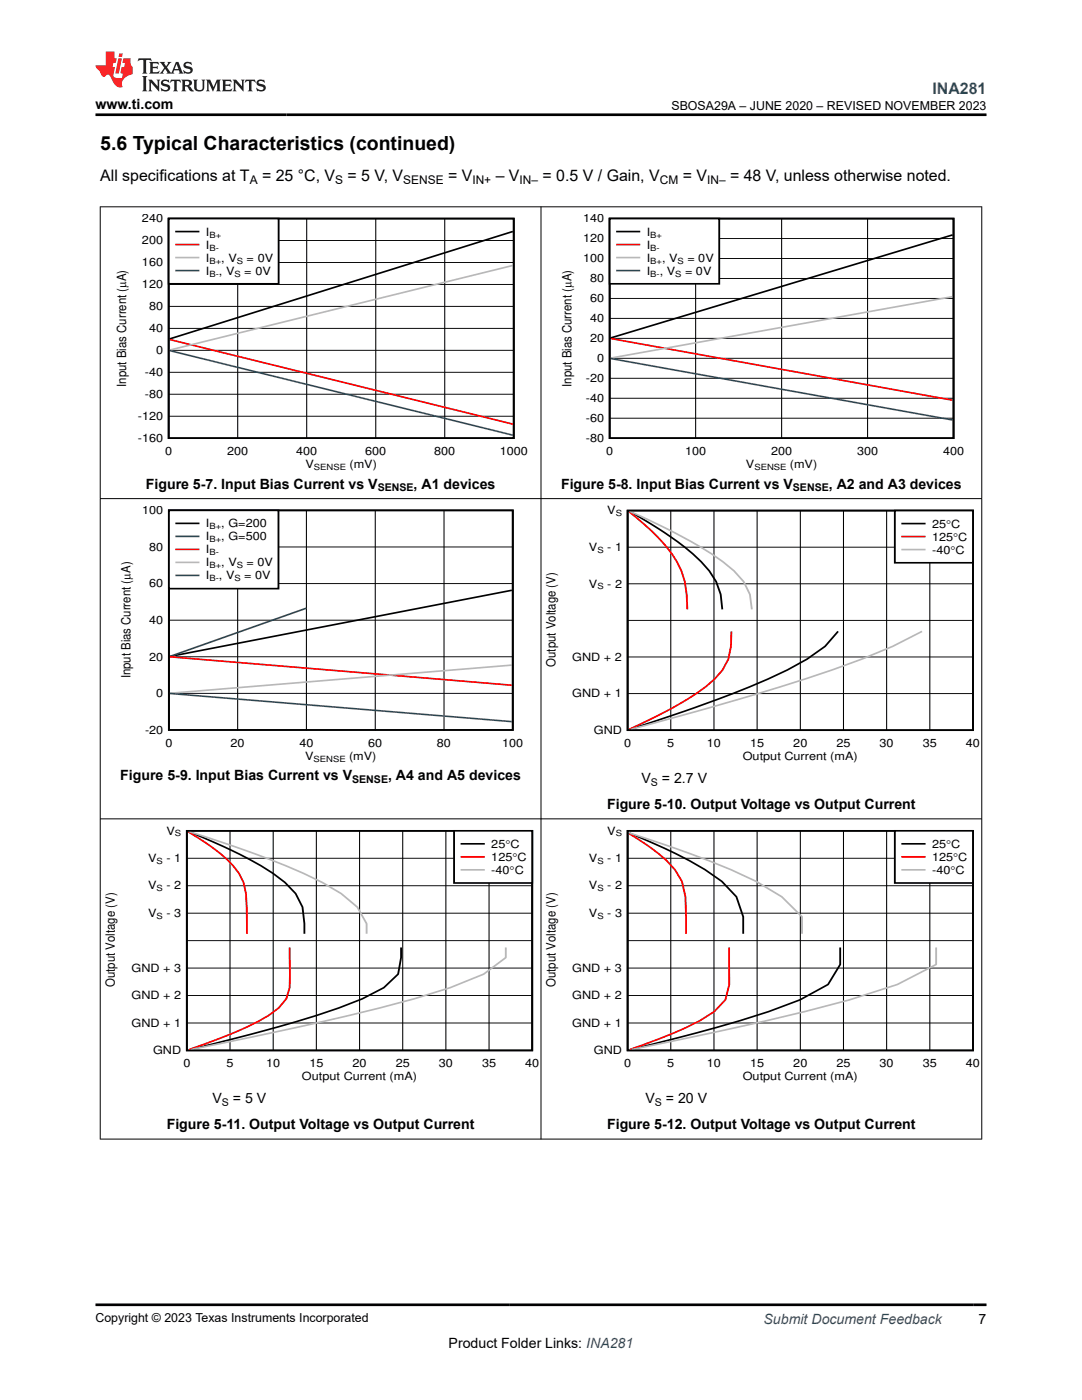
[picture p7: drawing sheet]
<svg xmlns="http://www.w3.org/2000/svg" width="216mm" height="279mm" viewBox="0 0 216 279" stroke-linecap="round" stroke-linejoin="round" font-family="sans-serif">
<path d="M33.7 43.6h68.8v43.8h-68.8zM102.3 46.2l-68.5 21.4" fill="none" stroke="#000" stroke-width=".35"/>
<g fill="none" stroke="#000" stroke-width=".2">
<path d="M33.7 56.8h68.8M33.7 52.4h68.8M33.7 48h68.8M47.4 43.6v43.9M61.2 43.6v43.9M75 43.6v43.9M88.7 43.6v43.9M33.7 78.7h68.8M33.7 74.3h68.8M33.7 69.9h68.8M33.7 65.5h68.8M33.7 61.1h68.8"/>
<path d="M33.7 83.1h68.8"/>
</g>
<path d="M33.8 67.8l68.5 16.8" fill="none" stroke="#f00" stroke-width=".35"/>
<path d="M102.3 53l-68.5 16.9" fill="none" stroke="#b8b8b8" stroke-width=".35"/>
<path d="M33.8 70l68.5 16.8" fill="none" stroke="#295c75" stroke-width=".35"/>
<path d="M33.7 43.6h21.9v13h-21.9z" fill-rule="evenodd" fill="#fff"/>
<path d="M33.7 43.6h21.9v13h-21.9zM35.1 46.2h4.5M121.7 43.6h68.6v43.8h-68.6zM190.1 46.9l-68.3 20.6" fill="none" stroke="#000" stroke-width=".35"/>
<path d="M35.1 48.8h4.5M121.8 67.6l68.3 12.3" fill="none" stroke="#f00" stroke-width=".35"/>
<path d="M35.1 51.4h4.5M190.1 59.2l-68.3 12.3" fill="none" stroke="#b8b8b8" stroke-width=".35"/>
<path d="M35.1 54h4.5M121.8 71.5l68.3 12.3" fill="none" stroke="#295c75" stroke-width=".35"/>
<g fill="none" stroke="#000" stroke-width=".2">
<path d="M121.7 59.6h68.6M121.7 55.6h68.6M121.7 51.6h68.6M121.7 47.6h68.6M138.8 43.6v43.9M156 43.6v43.9M173.1 43.6v43.9M121.7 79.5h68.6M121.7 75.5h68.6M121.7 71.5h68.6M121.7 67.5h68.6M121.7 63.5h68.6"/>
<path d="M121.7 83.5h68.6"/>
</g>
<path d="M121.7 43.6h21.8v13h-21.8z" fill-rule="evenodd" fill="#fff"/>
<path d="M121.7 43.6h21.8v13h-21.8zM123.1 46.2h4.5M33.7 101.9h68.6v43.8h-68.6zM102.1 117.8l-68.2 13.2" fill="none" stroke="#000" stroke-width=".35"/>
<path d="M123.1 48.8h4.5M33.9 131.1l68.2 5.6" fill="none" stroke="#f00" stroke-width=".35"/>
<path d="M123.1 51.4h4.5M102.1 132.7l-68.2 5.7" fill="none" stroke="#b8b8b8" stroke-width=".35"/>
<path d="M123.1 54h4.5M33.9 138.4l68.2 5.6" fill="none" stroke="#295c75" stroke-width=".35"/>
<path d="M33.7 116.5h68.6M33.7 109.2h68.6M47.4 101.9v43.8M61.1 101.9v43.8M74.9 101.9v43.8M88.6 101.9v43.8M33.7 138.4h68.6M33.7 131.1h68.6M33.7 123.8h68.6" fill="none" stroke="#000" stroke-width=".2"/>
<path d="M61.1 121.4l-27.2 9.6" fill="none" stroke="#286b48" stroke-width=".35"/>
<path d="M33.7 101.9h21.9v15.6h-21.9z" fill-rule="evenodd" fill="#fff"/>
<path d="M33.7 101.9h21.9v15.6h-21.9zM35.2 104.5h4.4M125.2 101.9h68.9v43.8h-68.9zM125.5 102.1a80.2 80.2 0 0 1 12.8 8.4 15.8 15.8 0 0 1 5.5 8.1l.3 3M167.2 126l-2.6 3a62 62 0 0 1-15 8.1 415.2 415.2 0 0 1-23.9 8.5" fill="none" stroke="#000" stroke-width=".35"/>
<path d="M35.2 107h4.4" fill="none" stroke="#286b48" stroke-width=".35"/>
<path d="M35.2 109.6h4.4M125.4 102.1a50.1 50.1 0 0 1 8.7 8.4 15 15 0 0 1 2.9 8.1l.2 3M145.9 126v3a11 11 0 0 1-5.1 8.1 90.1 90.1 0 0 1-14.1 7.9l-1.1 .6" fill="none" stroke="#f00" stroke-width=".35"/>
<path d="M35.2 112.2h4.4M125.6 102.1a129.9 129.9 0 0 1 16.4 8.4l2.2 1.6 2.3 1.8 1.9 2.2 1.2 2.5 .4 3M184 126a133.3 133.3 0 0 1-23.4 9.5 861.8 861.8 0 0 1-34.7 10.1" fill="none" stroke="#b8b8b8" stroke-width=".35"/>
<path d="M35.2 114.8h4.4" fill="none" stroke="#295c75" stroke-width=".35"/>
<path d="M125.2 116.5h69M125.2 109.2h69M133.8 101.9v43.8M142.5 101.9v43.8M151.1 101.9v43.8M159.7 101.9v43.8M168.3 101.9v43.8M176.9 101.9v43.8M185.5 101.9v43.8M125.2 138.4h69M125.2 131.1h69M125.2 123.8h69" fill="none" stroke="#000" stroke-width=".2"/>
<path d="M178.6 101.9h15.5v10.4h-15.5z" fill-rule="evenodd" fill="#fff"/>
<path d="M178.6 101.9h15.5v10.4h-15.5zM180 104.5h4.5M37.3 165.8h68.9v43.8h-68.9zM37.7 166l3.1 1.3a94.9 94.9 0 0 1 13.6 7l2.4 1.8 2.2 2.2 1.4 2.7 .3 3.3v2.1M80 189.1v2l-.6 3.3-2.8 2.7-4.3 2.2a197.5 197.5 0 0 1-24.6 7.7l-9.8 2.5" fill="none" stroke="#000" stroke-width=".35"/>
<path d="M180 107.1h4.5M37.5 166l1.7 1a37.3 37.3 0 0 1 7.3 5.8 10.5 10.5 0 0 1 2.7 8.2l.1 5.4M57.8 189.1v8l-.7 2.2-1.5 1.9a36.6 36.6 0 0 1-9.8 5.3l-8.1 3" fill="none" stroke="#f00" stroke-width=".35"/>
<path d="M180 109.7h4.5M37.8 166l4.9 1.6a177.4 177.4 0 0 1 21.6 8.5l3.8 2.2 3.2 2.7 1.8 3.3v2.1M100.9 189.1v2l-4.4 3.3-6.7 2.7a312.4 312.4 0 0 1-30.1 7.8l-21.6 4.6" fill="none" stroke="#b8b8b8" stroke-width=".35"/>
<g fill="none" stroke="#000" stroke-width=".2">
<path d="M37.3 176.8h68.9M37.3 171.3h68.9M45.9 165.8v43.8M54.5 165.8v43.8M63.1 165.8v43.8M71.7 165.8v43.8M80.4 165.8v43.8M89 165.8v43.8M97.6 165.8v43.8M37.3 198.7h68.9M37.3 193.2h68.9M37.3 187.7h68.9"/>
<path d="M37.3 182.2h68.9M37.3 204.2h68.9"/>
</g>
<path d="M90.6 165.8h15.6v10.4h-15.6z" fill-rule="evenodd" fill="#fff"/>
<path d="M90.6 165.8h15.6v10.4h-15.6zM92.1 168.4h4.5M125.2 165.8h68.9v43.8h-68.9zM125.4 166l.4 .4 .9 .3a114.1 114.1 0 0 1 14 6.9l3.3 2.3 2.9 3.1 1.4 4v3.4M167.7 189.1v3.4l-2.5 4-5.6 3a192.6 192.6 0 0 1-23.7 7.4l-10 2.6" fill="none" stroke="#000" stroke-width=".35"/>
<path d="M92.1 171h4.5M125.4 166.2l.4 .3a48 48 0 0 1 7.2 5.3l1.7 1.8 1.4 2.3 .7 3.1 .1 7.4M145.5 189.1v7.4l-.8 3-2.2 2.4a52.6 52.6 0 0 1-11.6 5.7l-5.2 1.9" fill="none" stroke="#f00" stroke-width=".35"/>
<path d="M92.1 173.6h4.5M125.4 166l.5 .4 1.2 .3a257 257 0 0 1 18.7 6.9l5.1 2.3 5.1 3.1 4 4v3.4M186.8 189.1v3.4l-7.7 4-9.6 3a783 783 0 0 1-41.6 9.6l-1.9 .4" fill="none" stroke="#b8b8b8" stroke-width=".35"/>
<g fill="none" stroke="#000" stroke-width=".2">
<path d="M125.2 176.8h69M125.2 171.3h69M133.8 165.8v43.8M142.5 165.8v43.8M151.1 165.8v43.8M159.7 165.8v43.8M168.3 165.8v43.8M176.9 165.8v43.8M185.5 165.8v43.8M125.2 198.7h69M125.2 193.2h69M125.2 187.7h69"/>
<path d="M125.2 182.2h69M125.2 204.2h69"/>
</g>
<path d="M178.6 165.8h15.5v10.4h-15.5z" fill-rule="evenodd" fill="#fff"/>
<path d="M178.6 165.8h15.5v10.4h-15.5zM180 168.4h4.5" fill="none" stroke="#000" stroke-width=".35"/>
<path d="M180 171h4.5" fill="none" stroke="#f00" stroke-width=".35"/>
<path d="M180 173.6h4.5" fill="none" stroke="#b8b8b8" stroke-width=".35"/>
<path d="M19.9 41.3h176.1M20 41.2v186.2M107.9 41.2v186.2M195.9 41.2v186.2M19.9 99.5h176.1M19.9 163.4h176.1M19.9 227.3h176.1" fill="none" stroke="#000" stroke-width=".2"/>
<path d="M27.7 11.6l-.2 .6 .5-.2h.6v.1v2.2l-.2 .4h1l-.2-.4v-2.2v-.1h.5l.5 .2-.1-.6zM29.8 12.4l.2 .3v1.6l-.2 .4h1.9l.1-.6a1.08 1.08 0 0 1-1.3 .2v-.7h.6l.4 .2v-.7l-.4 .2h-.6v-.5l.2-.2a1 1 0 0 1 1 .3l-.1-.5zM31.8 12.4l1 1.1-1 1.2h.9l-.2-.2 .4-.8 .5 .8-.2 .2h1.6l-.2-.2 .1-.5h1l.1 .5-.1 .2h.9l-.2-.4-.8-1.9h-.5l-1 2.1-.8-1.1 .9-1h-.8l.2 .2-.5 .6-.3-.6 .1-.2zM35.2 12.8l.4 1h-.8zM36.8 12.5a.65 .65 0 0 0-.2 .7 .65 .65 0 0 0 .6 .5l.7 .1 .1 .3a.79 .79 0 0 1-.7 .4 .79 .79 0 0 1-.7-.5l.1 .7 .2-.1a.93 .93 0 0 0 1.1 0 .93 .93 0 0 0 .4-.9 1.46 1.46 0 0 0-1.2-.6l-.1-.3a1.09 1.09 0 0 1 1.2 .2l-.2-.6-.1 .1-.6-.2zM28.4 15.2l.2 .4v2.2l-.2 .4h1l-.2-.4v-2.2l.2-.4zM29.6 15.9l.2 .4v1.5l-.2 .4h.8l-.3-.4v-1.3l1.7 1.8v-2l.2-.4h-.8l.2 .2 .1 1.1-1.2-1.3zM32.3 16a.65 .65 0 0 0-.2 .8 .65 .65 0 0 0 .7 .4l.6 .2 .1 .2a.79 .79 0 0 1-.7 .4 .79 .79 0 0 1-.7-.5l.1 .7 .2-.1a.93 .93 0 0 0 1.1 .1 .93 .93 0 0 0 .4-1 1.46 1.46 0 0 0-1.2-.5l-.1-.4a1.09 1.09 0 0 1 1.2 .2l-.2-.6-.1 .1-.6-.1zM34.1 15.9l-.1 .6a.63 .63 0 0 1 .7-.3l.1 1.6-.3 .4h1l-.2-.4v-1.6a.66 .66 0 0 1 .8 .3l-.1-.6zM36.2 15.9l.2 .4v1.5l-.2 .4h.9l-.2-.2v-.7h.5l.1 .2a.79 .79 0 0 0 1.2 .6l-1-.9a.61 .61 0 0 0 .6-.6 .61 .61 0 0 0-.5-.7zM36.9 16.2h.2a.47 .47 0 0 1 .5 .1 .47 .47 0 0 1 .1 .5l-.2 .1-.6 .1zM38.5 15.9l.2 .2a2.27 2.27 0 0 0 .4 2 1.04 1.04 0 0 0 1.7-.7v-1.3l.2-.2h-.8l.2 .4v1.1a.6 .6 0 0 1-.6 .6 .6 .6 0 0 1-.6-.6v-1.1l.3-.4zM41.1 15.9l.2 .4v1.5l-.2 .4h.7l-.2-.4v-1.4l.9 1.9 .8-1.9v1.4l-.2 .4h1l-.3-.4v-1.5l.3-.4h-.8l-.7 1.5-.7-1.5zM44.3 15.9l.2 .4v1.5l-.2 .4h1.9l.1-.6a1.09 1.09 0 0 1-1.3 .2v-.7h.6l.4 .2v-.6l-.4 .2h-.6v-.6l.2-.1a1.01 1.01 0 0 1 1 .3l-.1-.6zM46.4 15.9l.3 .4v1.5l-.3 .4h.8l-.2-.4v-1.3l1.6 1.8v-2l.2-.4h-.7l.2 .2v1.1l-1.2-1.3zM49 15.9l-.1 .6a.63 .63 0 0 1 .8-.3v1.6l-.3 .4h1l-.2-.4v-1.6a.66 .66 0 0 1 .8 .3l-.1-.6zM51.4 16a.65 .65 0 0 0-.2 .8 .65 .65 0 0 0 .6 .4l.6 .2 .2 .2a.79 .79 0 0 1-.8 .4 .79 .79 0 0 1-.6-.5l.1 .7 .2-.1a.93 .93 0 0 0 1 .1 .93 .93 0 0 0 .5-1 1.46 1.46 0 0 0-1.3-.5l-.1-.4a1.09 1.09 0 0 1 1.3 .2l-.2-.6-.2 .1-.5-.1z" fill="#231f20"/>
<path d="M21.1 10.3v2.7h-2.1l.1 .4 .9 1a.95 .95 0 0 0 .9 .9 .59 .59 0 0 1 .6-.4 .59 .59 0 0 1 .5 .3l.4 .8a1.59 1.59 0 0 0 2.1 1.4 1.61 1.61 0 0 1 1-2.3l1-.3-.1-1.5a1.59 1.59 0 0 1-.4-1.7h-1.4l-.2 .9h.5l-.1 .9h-.5l-.2 .9v.3l.4 .1-.2 .9h-.6a.73 .73 0 0 1-1.1-.7l.3-1.5h-.5l.2-.9h.5l.2-.9h-.5v-1.3zM23.6 11.6l-.6 3.1h.7l.6-3.1zM23.8 10.7l-.1 .6h.7l.1-.6z" fill="#ed1c24"/>
<path d="M19 22.9h177.8M19 260.4h177.8" fill="none" stroke="#000" stroke-width=".53"/>
<text font-size="3.9" x="20" y="29.9">5.6 Typical Characteristics (continued)</text>
<text font-size="3.2" fill="#00f" x="186.1" y="18.7">INA281</text>
<g font-size="3.2">
<text x="20" y="36.1">All specifications at T</text>
<text x="52.3" y="36.1">= 25 °C, V</text>
<text x="69.4" y="36.1">= 5 V, V</text>
<text x="89.4" y="36.1">= V</text>
<text x="98.9" y="36.1">– V</text>
<text x="108.3" y="36.1">= 0.5 V / Gain, V</text>
<text x="136.2" y="36.1">= V</text>
<text x="145.7" y="36.1">= 48 V, unless otherwise noted.</text>
</g>
<g font-size="2.8">
<text x="19" y="21.8">www.ti.com</text>
<text x="29.1" y="97.5">Figure 5-7. Input Bias Current vs V</text>
<text x="82.5" y="97.5">, A1 devices</text>
<text x="112" y="97.5">Figure 5-8. Input Bias Current vs V</text>
<text x="165.4" y="97.5">, A2 and A3 devices</text>
<text x="24" y="155.7">Figure 5-9. Input Bias Current vs V</text>
<text x="77.4" y="155.7">, A4 and A5 devices</text>
<text x="121.1" y="161.4">Figure 5-10. Output Voltage vs Output Current</text>
<text x="128" y="156.2">V</text>
<text x="132.1" y="156.2">= 2.7 V</text>
<text x="42.4" y="220.1">V</text>
<text x="46.5" y="220.1">= 5 V</text>
<text x="128.8" y="220.1">V</text>
<text x="132.9" y="220.1">= 20 V</text>
<text x="33.3" y="225.3">Figure 5-11. Output Voltage vs Output Current</text>
<text x="121.1" y="225.3">Figure 5-12. Output Voltage vs Output Current</text>
<text x="89.5" y="269">Product Folder Links: INA281</text>
<text x="195.3" y="264.2">7</text>
</g>
<text font-size="2.8" fill="#00f" x="152.4" y="264.2">Submit Document Feedback</text>
<g font-size="2.5">
<text x="134" y="21.9">SBOSA29A – JUNE 2020 – REVISED NOVEMBER 2023</text>
<text x="25.2" y="77.2" transform="rotate(-90 25.2 77.2)">Input Bias Current (PA)</text>
<text x="114" y="77.2" transform="rotate(-90 114 77.2)">Input Bias Current (PA)</text>
<text x="26.1" y="135.4" transform="rotate(-90 26.1 135.4)">Input Bias Current (PA)</text>
<text x="110.8" y="133.1" transform="rotate(-90 110.8 133.1)">Output Voltage (V)</text>
<text x="22.9" y="197" transform="rotate(-90 22.9 197)">Output Voltage (V)</text>
<text x="110.8" y="197" transform="rotate(-90 110.8 197)">Output Voltage (V)</text>
<text x="19" y="263.9">Copyright © 2023 Texas Instruments Incorporated</text>
</g>
<g font-size="2.4">
<text x="49.8" y="36.7">A</text>
<text x="66.9" y="36.7">S</text>
<text x="80.4" y="36.7">SENSE</text>
<text x="94.3" y="36.7">IN+</text>
<text x="103.7" y="36.7">IN–</text>
<text x="131.6" y="36.7">CM</text>
<text x="141.1" y="36.7">IN–</text>
</g>
<g font-size="2.3">
<text x="28.3" y="44.4">240</text>
<text x="41.1" y="47">I</text>
<text x="116.3" y="44.4">140</text>
<text x="129.1" y="47">I</text>
<text x="28.3" y="53.1">160</text>
<text x="28.3" y="48.7">200</text>
<text x="41.1" y="49.6">I</text>
<text x="41.1" y="52.2">I</text>
<text x="44.2" y="52.2">, V</text>
<text x="49.2" y="52.2">= 0V</text>
<text x="116.3" y="52.3">100</text>
<text x="116.3" y="48.3">120</text>
<text x="129.1" y="49.6">I</text>
<text x="129.1" y="52.2">I</text>
<text x="132.1" y="52.2">, V</text>
<text x="137.2" y="52.2">= 0V</text>
<text x="28.3" y="57.5">120</text>
<text x="41.1" y="54.8">I</text>
<text x="43.7" y="54.8">, V</text>
<text x="48.7" y="54.8">= 0V</text>
<text x="117.7" y="56.3">80</text>
<text x="129.1" y="54.8">I</text>
<text x="131.6" y="54.8">, V</text>
<text x="136.7" y="54.8">= 0V</text>
<text x="29.7" y="61.9">80</text>
<text x="117.7" y="64.3">40</text>
<text x="117.7" y="60.3">60</text>
<text x="29.7" y="66.3">40</text>
<text x="31.1" y="70.7">0</text>
<text x="117.7" y="68.3">20</text>
<text x="28.9" y="75">-40</text>
<text x="116.9" y="76.2">-20</text>
<text x="119.1" y="72.3">0</text>
<text x="27.5" y="83.8">-120</text>
<text x="28.9" y="79.4">-80</text>
<text x="116.9" y="80.2">-40</text>
<text x="27.5" y="88.2">-160</text>
<text x="116.9" y="84.2">-60</text>
<text x="116.9" y="88.2">-80</text>
<text x="33" y="90.8">0</text>
<text x="45.3" y="90.8">200</text>
<text x="59.1" y="90.8">400</text>
<text x="60.9" y="93.4">V</text>
<text x="69.7" y="93.4">(mV)</text>
<text x="72.9" y="90.8">600</text>
<text x="86.6" y="90.8">800</text>
<text x="99.7" y="90.8">1000</text>
<text x="121" y="90.8">0</text>
<text x="136.7" y="90.8">100</text>
<text x="148.8" y="93.4">V</text>
<text x="153.9" y="90.8">200</text>
<text x="157.6" y="93.4">(mV)</text>
<text x="171" y="90.8">300</text>
<text x="188.2" y="90.8">400</text>
<text x="28.4" y="102.6">100</text>
<text x="41.1" y="105.3">I</text>
<text x="41.1" y="107.9">I</text>
<text x="44.2" y="105.3">, G=200</text>
<text x="44.2" y="107.9">, G=500</text>
<text x="121.2" y="102.6">V</text>
<text x="186" y="105.3">25qC</text>
<text x="186" y="107.9">125qC</text>
<text x="29.8" y="109.9">80</text>
<text x="41.1" y="110.4">I</text>
<text x="41.1" y="113">I</text>
<text x="44.2" y="113">, V</text>
<text x="49.2" y="113">= 0V</text>
<text x="117.5" y="110">V</text>
<text x="121.2" y="110">- 1</text>
<text x="186" y="110.5">-40qC</text>
<text x="29.8" y="117.2">60</text>
<text x="41.1" y="115.6">I</text>
<text x="43.7" y="115.6">, V</text>
<text x="48.7" y="115.6">= 0V</text>
<text x="117.5" y="117.3">V</text>
<text x="121.2" y="117.3">- 2</text>
<text x="29.8" y="124.5">40</text>
<text x="29.8" y="131.8">20</text>
<text x="114.2" y="131.9">GND + 2</text>
<text x="31.2" y="139.1">0</text>
<text x="114.2" y="139.2">GND + 1</text>
<text x="28.9" y="146.4">-20</text>
<text x="33" y="149">0</text>
<text x="46" y="149">20</text>
<text x="59.8" y="149">40</text>
<text x="73.5" y="149">60</text>
<text x="87.2" y="149">80</text>
<text x="100.2" y="149">100</text>
<text x="118.5" y="146.5">GND</text>
<text x="124.5" y="149.1">0</text>
<text x="133.2" y="149.1">5</text>
<text x="141.1" y="149.1">10</text>
<text x="149.7" y="149.1">15</text>
<text x="158.3" y="149.1">20</text>
<text x="166.9" y="149.1">25</text>
<text x="175.5" y="149.1">30</text>
<text x="184.1" y="149.1">35</text>
<text x="192.7" y="149.1">40</text>
<text x="60.9" y="151.6">V</text>
<text x="69.7" y="151.6">(mV)</text>
<text x="148.2" y="151.7">Output Current (mA)</text>
<text x="33.2" y="166.6">V</text>
<text x="121.2" y="166.6">V</text>
<text x="29.6" y="172">V</text>
<text x="33.2" y="172">- 1</text>
<text x="98" y="169.2">25qC</text>
<text x="98" y="171.8">125qC</text>
<text x="117.5" y="172">V</text>
<text x="121.2" y="172">- 1</text>
<text x="186" y="169.2">25qC</text>
<text x="186" y="171.8">125qC</text>
<text x="29.6" y="177.5">V</text>
<text x="33.2" y="177.5">- 2</text>
<text x="98" y="174.4">-40qC</text>
<text x="117.5" y="177.5">V</text>
<text x="121.2" y="177.5">- 2</text>
<text x="186" y="174.4">-40qC</text>
<text x="29.6" y="183">V</text>
<text x="33.2" y="183">- 3</text>
<text x="117.5" y="183">V</text>
<text x="121.2" y="183">- 3</text>
<text x="26.2" y="193.9">GND + 3</text>
<text x="114.2" y="193.9">GND + 3</text>
<text x="26.2" y="199.4">GND + 2</text>
<text x="114.2" y="199.4">GND + 2</text>
<text x="26.2" y="204.9">GND + 1</text>
<text x="114.2" y="204.9">GND + 1</text>
<text x="30.5" y="210.4">GND</text>
<text x="36.6" y="213">0</text>
<text x="45.2" y="213">5</text>
<text x="53.1" y="213">10</text>
<text x="60.3" y="215.6">Output Current (mA)</text>
<text x="61.7" y="213">15</text>
<text x="70.3" y="213">20</text>
<text x="79" y="213">25</text>
<text x="87.6" y="213">30</text>
<text x="96.2" y="213">35</text>
<text x="104.8" y="213">40</text>
<text x="118.5" y="210.4">GND</text>
<text x="124.5" y="213">0</text>
<text x="133.2" y="213">5</text>
<text x="141.1" y="213">10</text>
<text x="148.2" y="215.6">Output Current (mA)</text>
<text x="149.7" y="213">15</text>
<text x="158.3" y="213">20</text>
<text x="166.9" y="213">25</text>
<text x="175.5" y="213">30</text>
<text x="184.1" y="213">35</text>
<text x="192.7" y="213">40</text>
</g>
<g font-size="2.1">
<text x="75.4" y="98.1">SENSE</text>
<text x="158.2" y="98.1">SENSE</text>
<text x="70.3" y="156.3">SENSE</text>
<text x="129.9" y="156.8">S</text>
<text x="44.3" y="220.7">S</text>
<text x="130.7" y="220.7">S</text>
</g>
<g font-size="1.7">
<text x="41.8" y="47.4">B+</text>
<text x="129.8" y="47.4">B+</text>
<text x="41.8" y="50">B-</text>
<text x="41.8" y="52.6">B+</text>
<text x="47.3" y="52.6">S</text>
<text x="129.8" y="50">B-</text>
<text x="129.8" y="52.6">B+</text>
<text x="135.2" y="52.6">S</text>
<text x="41.8" y="55.2">B-</text>
<text x="46.8" y="55.2">S</text>
<text x="129.8" y="55.2">B-</text>
<text x="134.7" y="55.2">S</text>
<text x="62.6" y="93.8">SENSE</text>
<text x="150.5" y="93.8">SENSE</text>
<text x="41.8" y="105.6">B+</text>
<text x="122.9" y="103">S</text>
<text x="41.8" y="108.2">B+</text>
<text x="41.8" y="110.8">B-</text>
<text x="41.8" y="113.4">B+</text>
<text x="47.2" y="113.4">S</text>
<text x="119.2" y="110.3">S</text>
<text x="41.8" y="116">B-</text>
<text x="46.8" y="116">S</text>
<text x="119.2" y="117.6">S</text>
<text x="62.6" y="152">SENSE</text>
<text x="34.9" y="166.9">S</text>
<text x="122.9" y="166.9">S</text>
<text x="31.3" y="172.4">S</text>
<text x="119.2" y="172.4">S</text>
<text x="31.3" y="177.9">S</text>
<text x="119.2" y="177.9">S</text>
<text x="31.3" y="183.4">S</text>
<text x="119.2" y="183.4">S</text>
</g>
</svg>
